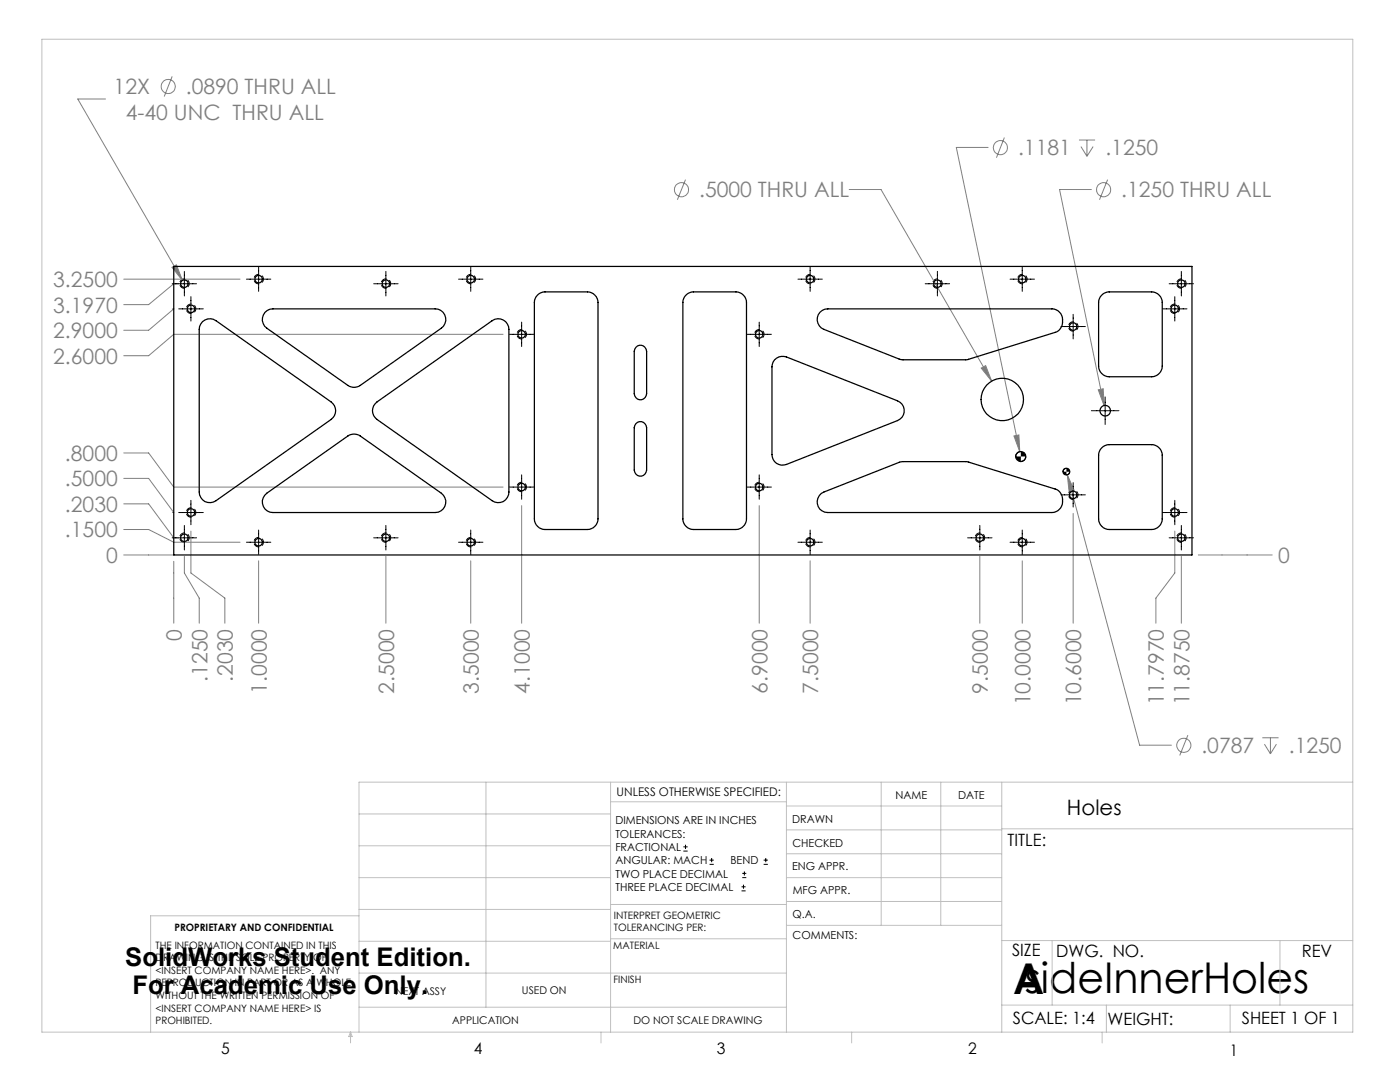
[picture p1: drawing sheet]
<svg xmlns="http://www.w3.org/2000/svg" width="279mm" height="216mm" viewBox="0 0 279 216" stroke-linecap="round" stroke-linejoin="round" font-family="sans-serif">
<g fill="none" stroke="#808080" stroke-width=".2">
<path d="M21.1 19.8h-5.6l20.9 36.2M34.4 15.2l-1.6 4.1M136.8 35.8l-1.6 4.1M169.5 37.8h6.3l22.1 38.3M197.2 29.4h-6.3l12.6 60.7M200.4 27.4l-1.5 4.1M215.3 27.9h3.2M215.7 29.2l1.2 2M216.9 27.9v3.3M217.8 37.8h-6.3l8.8 43.1M218.2 29.2l-1.3 2M221.1 35.8l-1.7 4.1"/>
<path d="M24.7 55.7h23.2M34.3 53.3l.9-.5 1.2 3.2zM35.6 56.6h-.9l-5 4.2h-5M34.4 61.6h.3l-5 4.3h-5M100.4 66.7h-65.7l-5 4.3h-5M195.8 73.4l.9-.4 1.2 3.1zM219.2 77.8l1-.2 .1 3.3zM24.7 95.5h5l5 6.8h-.3M24.7 90.4h5l5 6.8h65.7M202.4 87l.9-.2 .2 3.3zM213 94.8l1.3 3-.9 .3zM213 94.8l14.4 53.9h6.4"/>
<path d="M24.7 110.7h10M24.7 105.7h5l5 2.5h13.2M24.7 100.5h5l5 6.8h.9M34.7 112v12.4M36.8 111v3.3l3 5v5.1M38.1 106v8.3l6.8 5v5.1M51.6 111.9v12.5M77 111v13.4M93.9 111.9v12.5M104.1 100.9v23.5M151.5 100.9v23.5M161.7 111.9v12.5"/>
<path d="M195.5 111v13.4M204 111.9v12.5M214.2 102.4v22M234.5 106v8.3l-3.8 5v5.1M235.8 111v13.4M239.1 110.7h14.8M237.1 146.7l-1.7 4M251.9 147.2h3.3M252.3 148.5l1.2 1.9M253.5 147.2v3.2M254.7 148.5l-1.2 1.9"/>
<circle cx="33.6" cy="17.3" r="1.41"/>
<circle cx="136" cy="37.9" r="1.4"/>
<circle cx="199.6" cy="29.5" r="1.4"/>
<circle cx="220.3" cy="37.9" r="1.4"/>
<circle cx="236.2" cy="148.7" r="1.42"/>
</g>
<g fill="none" stroke="#000" stroke-width=".2">
<path d="M34.4 56.6h4.8M36.8 54.2v4.9M38.1 59.2v4.9M49.2 55.7h4.8M51.6 53.3v4.8M74.6 56.6h4.8M77 54.2v4.9M91.5 55.7h4.9M93.9 53.3v4.8M159.2 55.7h4.9M161.7 53.3v4.8M184.6 56.6h4.9"/>
<path d="M187.1 54.2v4.9M201.6 55.7h4.8M204 53.3v4.8M233.3 56.6h4.9M234.5 59.2v4.9M235.8 54.2v4.9M35.7 61.6h4.9M101.7 66.7h4.8M104.1 64.3v4.8M149.1 66.7h4.9M151.5 64.3v4.8M211.7 65.2h4.9"/>
<path d="M214.2 62.7v4.9M220.6 79.2v5.5M232 61.6h4.9M38.1 99.8v4.9M101.7 97.2h4.8M104.1 94.8v4.8M149.1 97.2h4.9M151.5 94.8v4.8M203.7 90.1a1.02 1.02 0 0 0-1 1M204.7 91.1a1.02 1.02 0 0 1-1 1M211.7 98.7h4.9M212.8 93.5a.61 .61 0 0 0-.6 .6"/>
<path d="M213.5 94.1v.1a.61 .61 0 0 1-.7 .6M214.2 96.3v4.9M217.8 82h5.5M234.5 99.8v4.9M34.4 107.3h4.8M35.7 102.3h4.9M36.8 104.8v4.9M49.2 108.2h4.8M51.6 105.8v4.8M74.6 107.3h4.8M77 104.8v4.9M91.5 108.2h4.9"/>
<path d="M93.9 105.8v4.8M159.2 108.2h4.9M161.7 105.8v4.8M193.1 107.3h4.9M195.5 104.8v4.9M201.6 108.2h4.8M204 105.8v4.8M232 102.3h4.9M233.3 107.3h4.9M235.8 104.8v4.9M136.4 169.8h.8M136.4 169h.8"/>
<path d="M136.8 168.6v.8M141.6 172.5h.9M141.6 171.6h.9M142 171.2v.8M148 177.8h.8M148 177h.8M148.1 175.1h.8M148.1 174.3h.8M148.4 176.5v.8M148.6 173.9v.8M152.4 172.5h.8M152.4 171.6h.8"/>
<path d="M152.8 171.2v.8"/>
</g>
<g fill="none" stroke="#000" stroke-width=".2" stroke-dasharray="1.3 .6" stroke-dashoffset=".5" stroke-linecap="butt">
<path d="M37.8 56.6a.95 .95 0 0 1-1.4 .8 .95 .95 0 0 1-.1-1.6 .95 .95 0 0 1 1.5 .6v.2M52.6 55.7a.95 .95 0 0 1-1.4 .8 .95 .95 0 0 1-.1-1.6 .95 .95 0 0 1 1.5 .7v.1M78 56.6a.95 .95 0 0 1-1.4 .8 .95 .95 0 0 1-.1-1.6 .95 .95 0 0 1 1.5 .6v.2M94.9 55.7a.95 .95 0 0 1-1.4 .8 .95 .95 0 0 1-.1-1.6 .95 .95 0 0 1 1.5 .7v.1M162.6 55.7a.95 .95 0 0 1-1.3 .8 .95 .95 0 0 1-.2-1.6 .95 .95 0 0 1 1.5 .7v.1M188 56.6a.95 .95 0 0 1-1.3 .8 .95 .95 0 0 1-.2-1.6 .95 .95 0 0 1 1.5 .6v.2M205 55.7a.95 .95 0 0 1-1.4 .8 .95 .95 0 0 1-.1-1.6 .95 .95 0 0 1 1.5 .7v.1M236.7 56.6a.95 .95 0 0 1-1.4 .8 .95 .95 0 0 1-.1-1.6 .95 .95 0 0 1 1.5 .6v.2M39.1 61.6a.95 .95 0 0 1-1.4 .9 .95 .95 0 0 1-.1-1.7 .95 .95 0 0 1 1.5 .7v.1M105.1 66.7a.95 .95 0 0 1-1.4 .8 .95 .95 0 0 1-.1-1.6 .95 .95 0 0 1 1.5 .7v.1M152.5 66.7a.95 .95 0 0 1-1.4 .8 .95 .95 0 0 1-.1-1.6 .95 .95 0 0 1 1.5 .7v.1M215.1 65.1a.95 .95 0 0 1-1.3 .9 .95 .95 0 0 1-.2-1.6 .95 .95 0 0 1 1.5 .6v.1"/>
<path d="M235.4 61.6a.95 .95 0 0 1-1.4 .9 .95 .95 0 0 1-.1-1.7 .95 .95 0 0 1 1.5 .7v.1M105.1 97.2a.95 .95 0 0 1-1.4 .8 .95 .95 0 0 1-.1-1.6 .95 .95 0 0 1 1.5 .6v.2M152.5 97.2a.95 .95 0 0 1-1.4 .8 .95 .95 0 0 1-.1-1.6 .95 .95 0 0 1 1.5 .6v.2M215.1 98.7a.95 .95 0 0 1-1.3 .9 .95 .95 0 0 1-.2-1.6 .95 .95 0 0 1 1.5 .6v.1M37.8 107.3a.95 .95 0 0 1-1.4 .8 .95 .95 0 0 1-.1-1.6 .95 .95 0 0 1 1.5 .6v.2M39.1 102.3a.95 .95 0 0 1-1.4 .8 .95 .95 0 0 1-.1-1.6 .95 .95 0 0 1 1.5 .6v.2M52.6 108.2a.95 .95 0 0 1-1.4 .8 .95 .95 0 0 1-.1-1.6 .95 .95 0 0 1 1.5 .6v.2M78 107.3a.95 .95 0 0 1-1.4 .8 .95 .95 0 0 1-.1-1.6 .95 .95 0 0 1 1.5 .6v.2M94.9 108.2a.95 .95 0 0 1-1.4 .8 .95 .95 0 0 1-.1-1.6 .95 .95 0 0 1 1.5 .6v.2M162.6 108.2a.95 .95 0 0 1-1.3 .8 .95 .95 0 0 1-.2-1.6 .95 .95 0 0 1 1.5 .6v.2M196.5 107.3a.95 .95 0 0 1-1.4 .8 .95 .95 0 0 1-.1-1.6 .95 .95 0 0 1 1.5 .6v.2M205 108.2a.95 .95 0 0 1-1.4 .8 .95 .95 0 0 1-.1-1.6 .95 .95 0 0 1 1.5 .6v.2"/>
<path d="M235.4 102.3a.95 .95 0 0 1-1.4 .8 .95 .95 0 0 1-.1-1.6 .95 .95 0 0 1 1.5 .6v.2M236.7 107.3a.95 .95 0 0 1-1.4 .8 .95 .95 0 0 1-.1-1.6 .95 .95 0 0 1 1.5 .6v.2"/>
</g>
<g fill="none" stroke="#c0c0c0" stroke-width=".2">
<path d="M8.4 7.8h261.6v198.2h-261.6zM97 156.1v44.9M121.8 156.1v49.9M121.8 160h35.2M157 156.1v49.9M175.9 156.1v28.5M187.7 156.1v28.5M199.9 156.1v49.9M270 156.1h-198.4v49.9M71.6 175.1h50.2M71.6 168.8h50.2M71.6 162.4h50.2"/>
<path d="M157 170.4h42.9M157 165.6h42.9M157 160.8h42.9M157 175.1h42.9M157 179.9h42.9M199.9 165.4h70.1M71.6 194.2h85.4M71.6 187.8h50.2M71.6 181.5h50.2M71.6 182.7h-41.5v23.3M121.8 187.3h35.2M121.8 180.5h35.2"/>
<path d="M157 184.6h42.9M199.9 187.7h70.1M210 187.7v12.9M255.4 187.7v12.9M70 206v2.1M70 206l.3 .8h-.7zM71.6 201h85.4M119.9 206v2.1M170 206v2.1M199.9 200.6h70.1M220 206v2.1M220.8 200.6v5.4"/>
<path d="M245.5 200.6v5.4"/>
</g>
<path d="M34.3 53.3l2.1 2.7-1.2-3.2zM219.2 77.8l1.1 3.1-.1-3.3zM195.8 73.4l2.1 2.7-1.2-3.1zM202.4 87l1.1 3.1-.2-3.3zM213 94.8l.4 3.3 .9-.3z" fill="#808080"/>
<path d="M202.7 91.1a1.02 1.02 0 0 0 1 1v-1zM203.7 90.1v1h1a1.02 1.02 0 0 0-1-1zM212.2 94.1a.6 .6 0 0 0 .6 .7v-.7zM212.8 93.5v.6h.7a.66 .66 0 0 0-.7-.6z" fill="#000"/>
<g fill="none" stroke="#000" stroke-width=".25">
<path d="M34.7 53.2h203.2v57.5h-203.2zM107.3 58.9a2.14 2.14 0 0 1 1.5-.7h8.4a2.17 2.17 0 0 1 2.1 2.2v43.1a2.17 2.17 0 0 1-2.1 2.2h-8.4a2.17 2.17 0 0 1-2.2-2.2v-43.1a2.14 2.14 0 0 1 .7-1.5zM136.9 58.9a2.14 2.14 0 0 1 1.5-.7h8.5a2.17 2.17 0 0 1 2.1 2.2v43.1a2.17 2.17 0 0 1-2.1 2.2h-8.5a2.17 2.17 0 0 1-2.1-2.2v-43.1a2.14 2.14 0 0 1 .6-1.5zM219.9 58.9a2.14 2.14 0 0 1 1.5-.7h8.4a2.17 2.17 0 0 1 2.2 2.2v12.7a2.17 2.17 0 0 1-2.2 2.1h-8.4a2.17 2.17 0 0 1-2.1-2.1v-12.7a2.14 2.14 0 0 1 .6-1.5zM40.4 64.2a2.12 2.12 0 0 1 2.7-.2l23 16.2a2.14 2.14 0 0 1 0 3.5l-23 16.2a2.1 2.1 0 0 1-2.2 .2 2.1 2.1 0 0 1-1.1-1.9v-32.5v-.5zM52.9 62.3l1-.6 .6-.1h32.4a2.12 2.12 0 0 1 2 1.5 2.12 2.12 0 0 1-.8 2.4l-16.2 11.4a2.16 2.16 0 0 1-2.5 0l-16.2-11.4a2.11 2.11 0 0 1-.3-3.2zM126.9 69.3a1.22 1.22 0 0 1 1.3-.3 1.22 1.22 0 0 1 .8 1.1v8.5a1.23 1.23 0 0 1-1.2 1.2 1.23 1.23 0 0 1-1.2-1.2v-8.5zM154.6 71.8a2.19 2.19 0 0 1 2.4-.6l22.1 8.8a2.12 2.12 0 0 1 1.4 2 2.12 2.12 0 0 1-1.4 1.9l-22.1 8.8a2.1 2.1 0 0 1-2.9-2v-17.5l.2-1zM163.6 62.3l1-.6 .6-.1h44.7a2.45 2.45 0 0 1 2.2 2.1 2.45 2.45 0 0 1-1.5 2.6l-17.4 5.5h-13.2l-15.6-6.1a2.14 2.14 0 0 1-.8-3.4zM53.2 98.4l16.2-11.4a2.16 2.16 0 0 1 2.5 0l16.2 11.4a2.12 2.12 0 0 1 .8 2.4 2.12 2.12 0 0 1-2 1.5h-32.4a2.12 2.12 0 0 1-2-1.5 2.12 2.12 0 0 1 .7-2.4zM75.2 80.2l23-16.2a2.13 2.13 0 0 1 3.4 1.7v32.5a2.1 2.1 0 0 1-1.2 1.9 2.1 2.1 0 0 1-2.2-.2l-23-16.2a2.14 2.14 0 0 1 0-3.5zM126.9 84.6a1.22 1.22 0 0 1 1.3-.4 1.22 1.22 0 0 1 .8 1.1v8.5a1.23 1.23 0 0 1-1.2 1.2 1.23 1.23 0 0 1-1.2-1.2v-8.5z"/>
<path d="M163.9 98.5l16.1-6.4h12.9l17.7 5.5a2.5 2.5 0 0 1 1.5 2.4 2.5 2.5 0 0 1-1.7 2.2l-45.2 .1a2.13 2.13 0 0 1-2-1.5 2.13 2.13 0 0 1 .7-2.3zM219.9 89.4a2.14 2.14 0 0 1 1.5-.7h8.4a2.17 2.17 0 0 1 2.2 2.1v12.7a2.17 2.17 0 0 1-2.2 2.2h-8.4a2.17 2.17 0 0 1-2.1-2.2v-12.7a2.14 2.14 0 0 1 .6-1.4z"/>
<circle cx="36.8" cy="56.6" r=".75"/>
<circle cx="51.6" cy="55.7" r=".75"/>
<circle cx="77" cy="56.6" r=".75"/>
<circle cx="93.9" cy="55.7" r=".75"/>
<circle cx="161.7" cy="55.7" r=".75"/>
<circle cx="187.1" cy="56.6" r=".75"/>
<circle cx="204" cy="55.7" r=".75"/>
<circle cx="235.8" cy="56.6" r=".75"/>
<circle cx="38.1" cy="61.6" r=".76"/>
<circle cx="104.1" cy="66.7" r=".75"/>
<circle cx="151.5" cy="66.7" r=".75"/>
<circle cx="200" cy="79.7" r="4.2"/>
<circle cx="214.2" cy="65.1" r=".75"/>
<circle cx="234.4" cy="61.6" r=".76"/>
<circle cx="104.1" cy="97.2" r=".75"/>
<circle cx="151.5" cy="97.2" r=".75"/>
<circle cx="203.7" cy="91.1" r="1"/>
<circle cx="212.8" cy="94.1" r=".67"/>
<circle cx="214.2" cy="98.7" r=".75"/>
<circle cx="220.6" cy="81.9" r="1.06"/>
<circle cx="36.8" cy="107.3" r=".75"/>
<circle cx="38.1" cy="102.3" r=".76"/>
<circle cx="51.6" cy="108.2" r=".75"/>
<circle cx="77" cy="107.3" r=".75"/>
<circle cx="93.9" cy="108.2" r=".75"/>
<circle cx="161.7" cy="108.2" r=".75"/>
<circle cx="195.5" cy="107.3" r=".75"/>
<circle cx="204" cy="108.2" r=".75"/>
<circle cx="234.4" cy="102.3" r=".76"/>
<circle cx="235.8" cy="107.3" r=".75"/>
</g>
<g font-size="8.5">
<text x="202.2" y="198.3">A</text>
<text x="204.5" y="198.1">sideInnerHoles</text>
</g>
<g font-size="5.1">
<text x="25" y="192.7">SolidWorks Student Edition.</text>
<text x="26.4" y="198.3">For Academic Use Only.</text>
</g>
<g font-size="4.2" fill="#808080">
<text x="22.7" y="18.8">12X</text>
<text x="25.1" y="23.9">4-40 UNC THRU ALL</text>
<text x="37.1" y="18.8">.0890 THRU ALL</text>
<text x="203.2" y="31">.1181</text>
<text x="220.6" y="31">.1250</text>
<text x="139.5" y="39.4">.5000 THRU ALL</text>
<text x="223.8" y="39.4">.1250 THRU ALL</text>
<text x="10.6" y="57.3">3.2500</text>
<text x="10.6" y="62.4">3.1970</text>
<text x="10.6" y="67.5">2.9000</text>
<text x="10.6" y="72.6">2.6000</text>
<text x="13" y="92">.8000</text>
<text x="13" y="97">.5000</text>
<text x="13" y="107.2">.1500</text>
<text x="13" y="102.1">.2030</text>
<text x="21.2" y="112.3">0</text>
<text x="255.1" y="112.3">0</text>
<text x="36.3" y="127.8" transform="rotate(-90 36.3 127.8)">0</text>
<text x="41.4" y="136.1" transform="rotate(-90 41.4 136.1)">.1250</text>
<text x="46.5" y="136.1" transform="rotate(-90 46.5 136.1)">.2030</text>
<text x="53.2" y="138.4" transform="rotate(-90 53.2 138.4)">1.0000</text>
<text x="78.6" y="138.4" transform="rotate(-90 78.6 138.4)">2.5000</text>
<text x="95.6" y="138.4" transform="rotate(-90 95.6 138.4)">3.5000</text>
<text x="105.7" y="138.4" transform="rotate(-90 105.7 138.4)">4.1000</text>
<text x="153.1" y="138.4" transform="rotate(-90 153.1 138.4)">6.9000</text>
<text x="163.3" y="138.4" transform="rotate(-90 163.3 138.4)">7.5000</text>
<text x="197.2" y="138.4" transform="rotate(-90 197.2 138.4)">9.5000</text>
<text x="205.6" y="140.8" transform="rotate(-90 205.6 140.8)">10.0000</text>
<text x="215.8" y="140.8" transform="rotate(-90 215.8 140.8)">10.6000</text>
<text x="232.3" y="140.8" transform="rotate(-90 232.3 140.8)">11.7970</text>
<text x="237.4" y="140.8" transform="rotate(-90 237.4 140.8)">11.8750</text>
<text x="239.8" y="150.3">.0787</text>
<text x="257.2" y="150.3">.1250</text>
</g>
<text font-size="4.2" x="212.9" y="162.7">Holes</text>
<g font-size="3.4">
<text x="201.1" y="168.8">TITLE:</text>
<text x="202" y="190.8">SIZE</text>
<text x="210.8" y="190.9">DWG. NO.</text>
<text x="259.8" y="191">REV</text>
<text x="202.1" y="204.4">SCALE: 1:4</text>
<text x="221" y="204.5">WEIGHT:</text>
<text x="247.8" y="204.4">SHEET 1 OF 1</text>
</g>
<g font-size="3.2">
<text x="44.2" y="210.4">5</text>
<text x="94.6" y="210.3">4</text>
<text x="143.1" y="210.4">3</text>
<text x="193.2" y="210.3">2</text>
<text x="245.4" y="210.6">1</text>
</g>
<text font-size="2.4" x="123.1" y="158.9">UNLESS OTHERWISE SPECIFIED:</text>
<g font-size="2.2">
<text x="178.7" y="159.4">NAME</text>
<text x="191.2" y="159.4">DATE</text>
<text x="122.8" y="164.5">DIMENSIONS ARE IN INCHES</text>
<text x="122.8" y="167.1">TOLERANCES:</text>
<text x="158.1" y="164.2">DRAWN</text>
<text x="122.8" y="169.8">FRACTIONAL</text>
<text x="122.8" y="172.5">ANGULAR: MACH</text>
<text x="145.8" y="172.5">BEND</text>
<text x="158.1" y="173.7">ENG APPR.</text>
<text x="158.2" y="169.1">CHECKED</text>
<text x="122.8" y="175.1">TWO PLACE DECIMAL</text>
<text x="122.8" y="177.8">THREE PLACE DECIMAL</text>
<text x="158.2" y="178.4">MFG APPR.</text>
<text x="158.2" y="183.2">Q.A.</text>
<text x="158.2" y="187.4">COMMENTS:</text>
</g>
<g font-size="2.1">
<text x="78.8" y="198.5">NEXT ASSY</text>
<text x="104.2" y="198.4">USED ON</text>
<text x="90.2" y="204.3">APPLICATION</text>
<text x="126.4" y="204.3">DO NOT SCALE DRAWING</text>
</g>
<g font-size="2">
<text x="34.8" y="185.7">PROPRIETARY AND CONFIDENTIAL</text>
<text x="122.5" y="183.3">INTERPRET GEOMETRIC</text>
<text x="122.5" y="185.9">TOLERANCING PER:</text>
<text x="31.1" y="189.3">THE INFORMATION CONTAINED IN THIS</text>
<text x="31.1" y="191.8">DRAWING IS THE SOLE PROPERTY OF</text>
<text x="122.4" y="189.4">MATERIAL</text>
<text x="31.1" y="194.3">&lt;INSERT COMPANY NAME HERE&gt;. ANY</text>
<text x="31.1" y="196.8">REPRODUCTION IN PART OR AS A WHOLE</text>
<text x="122.4" y="196.2">FINISH</text>
<text x="31.1" y="199.4">WITHOUT THE WRITTEN PERMISSION OF</text>
<text x="31.1" y="201.9">&lt;INSERT COMPANY NAME HERE&gt; IS</text>
<text x="31.1" y="204.4">PROHIBITED.</text>
</g>
</svg>
